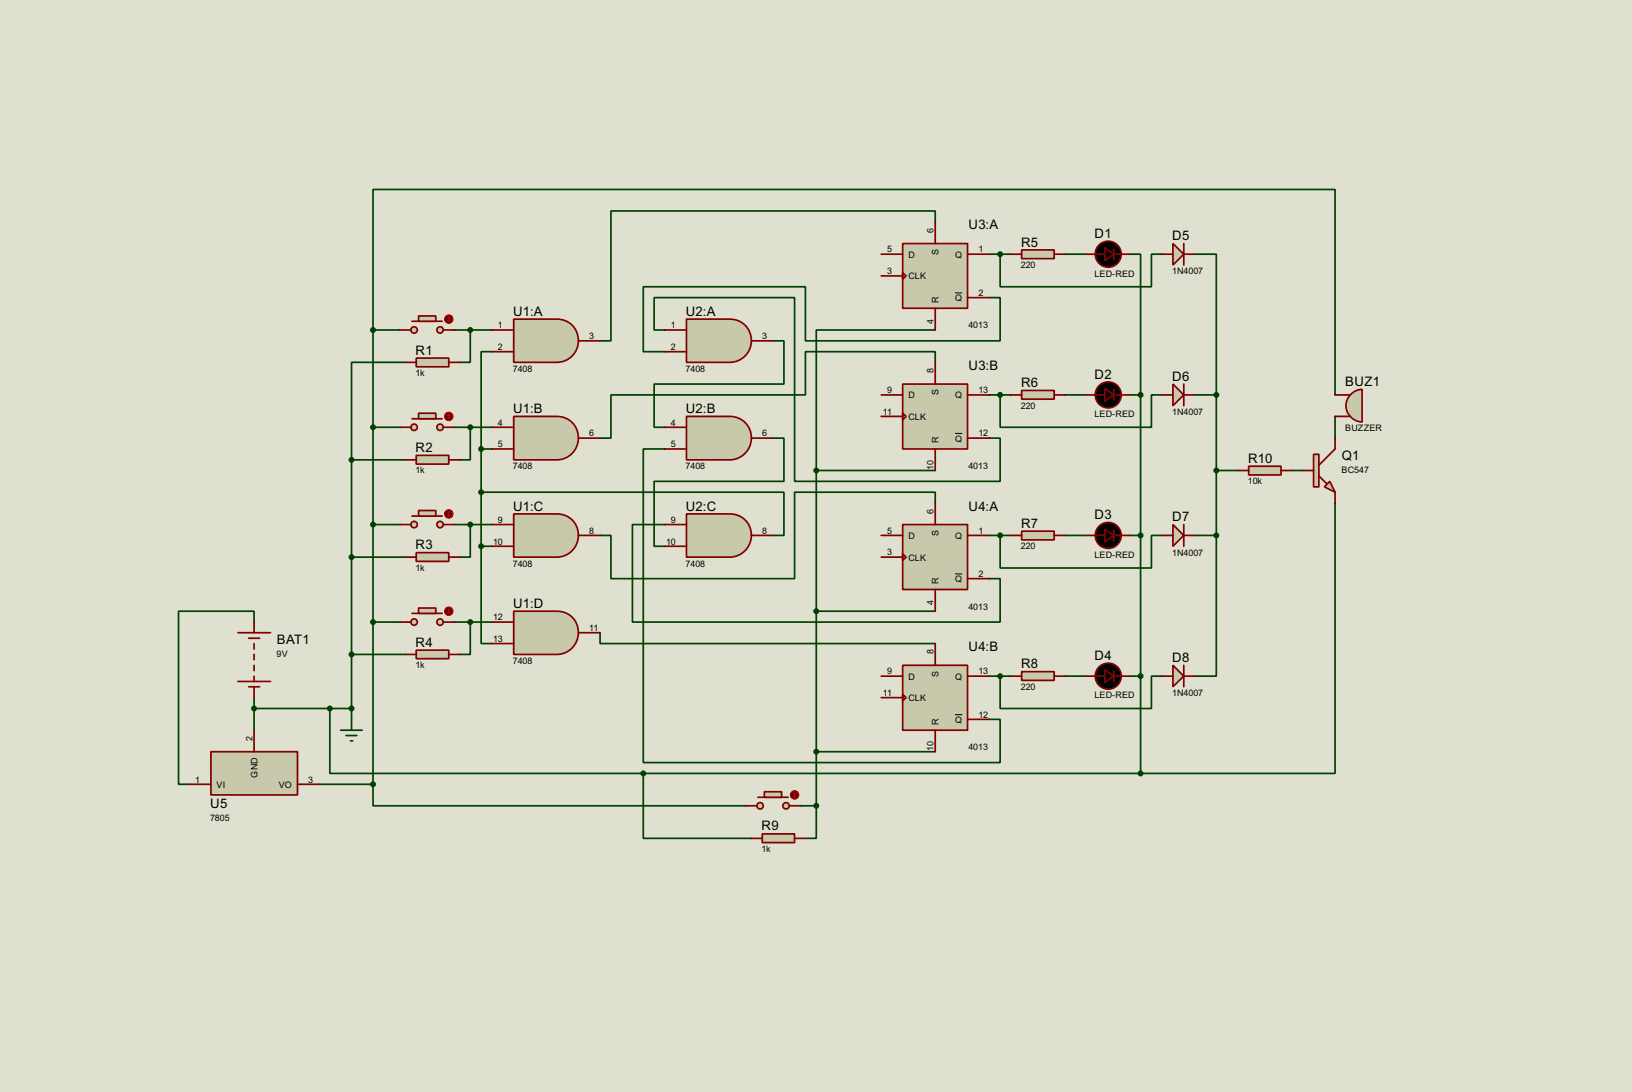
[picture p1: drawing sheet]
<svg xmlns="http://www.w3.org/2000/svg" width="383mm" height="256mm" viewBox="0 0 383 256" stroke-linecap="round" stroke-linejoin="round" font-family="sans-serif">
<path d="M0 0h383.5v256.5h-383.5z" fill="#e0e0d0"/>
<g fill="none" stroke="#004000" stroke-width=".4">
<path d="M219.8 52.1v-2.5h-76.2v30.5h-2.6M232.5 59.7h5M235 59.7v7.7h35.6v-7.7h2.5M250.2 59.7h5.1M265.5 59.7h2.5v33.1M280.7 59.7h5.1v33.1M87.7 77.5v-33h226v48.3M87.7 77.5h6.3M87.7 77.5v106.7M106.7 77.5h8.9M110.5 77.5v7.6h-2.5M156.3 77.5h-2.6v-7.6h33v43.2h48.3v-10.2h-2.5"/>
<path d="M219.8 77.5h-28v33M232.5 69.9h2.5v10.2h-45.7v-12.7h-38.1v15.2h5.1M95.3 85.1h-12.7v22.9M115.6 82.6h-2.5v22.9M181.7 80.1h2.5v10.1h-30.5v10.2h2.6M219.8 85.1v-2.5h-30.5v10.2h-45.7v10.1h-2.6M232.5 92.8h5M235 92.8v7.6h35.6v-7.6h2.5M250.2 92.8h5.1M265.5 92.8h2.5M268 92.8v88.9M280.7 92.8h5.1"/>
<path d="M285.8 92.8v33M313.7 97.8v5.1M82.6 108v61M82.6 108h12.7M87.7 100.4h6.3M106.7 100.4h8.9M110.5 100.4v7.6h-2.5M113.1 115.6h71.1v10.2h-2.5M113.1 105.5h2.5M113.1 105.5v22.8M156.3 105.5h-5.1v73.6h83.8v-10.1h-2.5M181.7 102.9h2.5v10.2h-30.5v15.2h2.6"/>
<path d="M191.8 110.5h28M191.8 110.5v78.8M219.8 118.2v-2.6h-33.1v20.3h-43.1v-10.1h-2.6M285.8 110.5h5.1M303.6 110.5h2.5M313.7 118.2v63.5h-45.7M82.6 130.9h12.7M87.7 123.2h6.3M106.7 123.2h8.9M110.5 123.2v7.7h-2.5M113.1 128.3v22.9h2.5M113.1 128.3h2.5"/>
<path d="M156.3 123.2h-7.7v22.9h86.4v-10.2h-2.5M232.5 125.8h5M235 125.8v7.6h35.6v-7.6h2.5M250.2 125.8h5.1M265.5 125.8h2.5M280.7 125.8h5.1M285.8 125.8v33h-5.1M59.7 146.1v-2.5h-17.7v40.6h2.5M82.6 153.7h12.7M87.7 146.1h6.3M106.7 146.1h8.9M110.5 146.1v7.6h-2.5"/>
<path d="M141 148.6v2.6h78.8M191.8 143.6h28M232.5 158.8h5M235 158.8v7.6h35.6v-7.6h2.5M250.2 158.8h5.1M265.5 158.8h2.5M59.7 163.9v7.6M59.7 166.4h22.9M77.5 166.4v15.3h73.7M191.8 176.6h28M75 184.2h12.7M87.7 184.2v5.1h87.6"/>
<path d="M151.2 181.7v15.2h25.4M151.2 181.7h116.8M188 189.3h3.8M191.8 189.3v7.6h-2.5"/>
</g>
<path d="M49.6 176.6h20.3v10.1h-20.3z" fill="#c8c8aa" stroke="#800000" stroke-width=".4"/>
<g fill="none" stroke="#800000" stroke-width=".4">
<path d="M55.9 148.6h7.7M58.5 149.9h2.5M59.7 146.1v2.5M59.7 151.2v1.3M59.7 153.7v1.3M59.7 156.3v1.2M59.7 158.8v1.3M55.9 160.1h7.7M58.5 161.3h2.5M59.7 161.3v2.6M59.7 171.5v5.1M44.5 184.2h5.1"/>
<path d="M69.9 184.2h5.1"/>
</g>
<circle cx="59.7" cy="166.4" r=".5" fill="#004000" stroke="#004000" stroke-width=".4"/>
<path d="M80.1 171.5h5M81.3 172.8h2.6M82.4 174h.5M82.6 169v2.5" fill="none" stroke="#004000" stroke-width=".4"/>
<g fill="#c8c8aa" stroke="#800000" stroke-width=".4">
<circle cx="103.4" cy="77.5" r=".75"/>
<circle cx="97.3" cy="77.5" r=".75"/>
</g>
<path d="M96.8 75.5h7.1" fill="none" stroke="#800000" stroke-width=".4"/>
<path d="M98.4 74.2h4v1.3h-4z" fill="#c8c8aa" stroke="#800000" stroke-width=".4"/>
<path d="M94 77.5h2.6M104.2 77.5h2.5" fill="none" stroke="#800000" stroke-width=".4"/>
<circle cx="105.4" cy="75" r="1" fill="#400000" stroke="#f00" stroke-width=".23"/>
<path d="M105.2 75.2l.3 .3M105.5 74.5v1M105.5 74.5l-.3 .2M105.5 74.5l.2 .2M105.7 75.2l-.2 .3" fill="none" stroke="#f00" stroke-width=".23"/>
<path d="M120.7 75h10.2a5.1 5.1 0 0 1 5 5 5.1 5.1 0 0 1-5 5.1h-10.2z" fill-rule="evenodd" fill="#c8c8aa" stroke="#800000" stroke-width=".4"/>
<path d="M115.6 77.5h5.1M115.6 82.6h5.1M135.9 80.1h5.1" fill="none" stroke="#800000" stroke-width=".4"/>
<path d="M97.8 84.1h7.7v2.1h-7.7z" fill="#c8c8aa" stroke="#800000" stroke-width=".4"/>
<path d="M95.3 85.1h2.5M105.5 85.1h2.5" fill="none" stroke="#800000" stroke-width=".4"/>
<g fill="#004000" stroke="#004000" stroke-width=".4">
<circle cx="82.6" cy="166.4" r=".5"/>
<circle cx="110.5" cy="77.5" r=".5"/>
</g>
<g fill="#c8c8aa" stroke="#800000" stroke-width=".4">
<circle cx="103.4" cy="100.4" r=".75"/>
<circle cx="97.3" cy="100.4" r=".75"/>
</g>
<path d="M96.8 98.4h7.1" fill="none" stroke="#800000" stroke-width=".4"/>
<path d="M98.4 97.1h4v1.3h-4z" fill="#c8c8aa" stroke="#800000" stroke-width=".4"/>
<path d="M94 100.4h2.6M104.2 100.4h2.5" fill="none" stroke="#800000" stroke-width=".4"/>
<circle cx="105.4" cy="97.8" r="1" fill="#400000" stroke="#f00" stroke-width=".23"/>
<path d="M105.2 98.1l.3 .3M105.5 97.3v1.1M105.5 97.3l-.3 .3M105.5 97.3l.2 .3M105.7 98.1l-.2 .3" fill="none" stroke="#f00" stroke-width=".23"/>
<path d="M120.7 97.8h10.2a5.1 5.1 0 0 1 5 5.1 5.1 5.1 0 0 1-5 5.1h-10.2z" fill-rule="evenodd" fill="#c8c8aa" stroke="#800000" stroke-width=".4"/>
<path d="M115.6 100.4h5.1M115.6 105.5h5.1M135.9 102.9h5.1" fill="none" stroke="#800000" stroke-width=".4"/>
<path d="M97.8 107h7.7v2h-7.7z" fill="#c8c8aa" stroke="#800000" stroke-width=".4"/>
<path d="M95.3 108h2.5M105.5 108h2.5" fill="none" stroke="#800000" stroke-width=".4"/>
<circle cx="110.5" cy="100.4" r=".5" fill="#004000" stroke="#004000" stroke-width=".4"/>
<g fill="#c8c8aa" stroke="#800000" stroke-width=".4">
<circle cx="103.4" cy="123.2" r=".75"/>
<circle cx="97.3" cy="123.2" r=".75"/>
</g>
<path d="M96.8 121.2h7.1" fill="none" stroke="#800000" stroke-width=".4"/>
<path d="M98.4 119.9h4v1.3h-4z" fill="#c8c8aa" stroke="#800000" stroke-width=".4"/>
<path d="M94 123.2h2.6M104.2 123.2h2.5" fill="none" stroke="#800000" stroke-width=".4"/>
<circle cx="105.4" cy="120.7" r="1" fill="#400000" stroke="#f00" stroke-width=".23"/>
<path d="M105.2 121l.3 .2M105.5 120.2v1M105.5 120.2l-.3 .3M105.5 120.2l.2 .3M105.7 121l-.2 .2" fill="none" stroke="#f00" stroke-width=".23"/>
<path d="M120.7 120.7h10.2a5.1 5.1 0 0 1 5 5.1 5.1 5.1 0 0 1-5 5.1h-10.2z" fill-rule="evenodd" fill="#c8c8aa" stroke="#800000" stroke-width=".4"/>
<path d="M115.6 123.2h5.1M115.6 128.3h5.1M135.9 125.8h5.1" fill="none" stroke="#800000" stroke-width=".4"/>
<path d="M97.8 129.8h7.7v2.1h-7.7z" fill="#c8c8aa" stroke="#800000" stroke-width=".4"/>
<path d="M95.3 130.9h2.5M105.5 130.9h2.5" fill="none" stroke="#800000" stroke-width=".4"/>
<circle cx="110.5" cy="123.2" r=".5" fill="#004000" stroke="#004000" stroke-width=".4"/>
<g fill="#c8c8aa" stroke="#800000" stroke-width=".4">
<circle cx="103.4" cy="146.1" r=".75"/>
<circle cx="97.3" cy="146.1" r=".75"/>
</g>
<path d="M96.8 144.1h7.1" fill="none" stroke="#800000" stroke-width=".4"/>
<path d="M98.4 142.8h4v1.3h-4z" fill="#c8c8aa" stroke="#800000" stroke-width=".4"/>
<path d="M94 146.1h2.6M104.2 146.1h2.5" fill="none" stroke="#800000" stroke-width=".4"/>
<circle cx="105.4" cy="143.6" r="1" fill="#400000" stroke="#f00" stroke-width=".23"/>
<path d="M105.2 143.8l.3 .3M105.5 143.1v1M105.5 143.1l-.3 .2M105.5 143.1l.2 .2M105.7 143.8l-.2 .3" fill="none" stroke="#f00" stroke-width=".23"/>
<path d="M120.7 143.6h10.2a5.1 5.1 0 0 1 5 5 5.1 5.1 0 0 1-5 5.1h-10.2z" fill-rule="evenodd" fill="#c8c8aa" stroke="#800000" stroke-width=".4"/>
<path d="M115.6 146.1h5.1M115.6 151.2h5.1M135.9 148.6h5.1" fill="none" stroke="#800000" stroke-width=".4"/>
<path d="M97.8 152.7h7.7v2h-7.7z" fill="#c8c8aa" stroke="#800000" stroke-width=".4"/>
<path d="M95.3 153.7h2.5M105.5 153.7h2.5" fill="none" stroke="#800000" stroke-width=".4"/>
<g fill="#004000" stroke="#004000" stroke-width=".4">
<circle cx="110.5" cy="146.1" r=".5"/>
<circle cx="87.6" cy="100.4" r=".5"/>
<circle cx="82.6" cy="108" r=".5"/>
<circle cx="82.6" cy="130.9" r=".5"/>
<circle cx="87.6" cy="123.2" r=".5"/>
<circle cx="87.6" cy="146.1" r=".5"/>
<circle cx="82.6" cy="153.7" r=".5"/>
<circle cx="113" cy="105.5" r=".5"/>
<circle cx="113" cy="128.3" r=".5"/>
</g>
<path d="M161.3 75h10.2a5.1 5.1 0 0 1 5.1 5 5.1 5.1 0 0 1-5.1 5.1h-10.2z" fill-rule="evenodd" fill="#c8c8aa" stroke="#800000" stroke-width=".4"/>
<path d="M156.3 77.5h5M156.3 82.6h5M176.6 80.1h5.1" fill="none" stroke="#800000" stroke-width=".4"/>
<path d="M161.3 97.8h10.2a5.1 5.1 0 0 1 5.1 5.1 5.1 5.1 0 0 1-5.1 5.1h-10.2z" fill-rule="evenodd" fill="#c8c8aa" stroke="#800000" stroke-width=".4"/>
<path d="M156.3 100.4h5M156.3 105.5h5M176.6 102.9h5.1" fill="none" stroke="#800000" stroke-width=".4"/>
<path d="M161.3 120.7h10.2a5.1 5.1 0 0 1 5.1 5.1 5.1 5.1 0 0 1-5.1 5.1h-10.2z" fill-rule="evenodd" fill="#c8c8aa" stroke="#800000" stroke-width=".4"/>
<path d="M156.3 123.2h5M156.3 128.3h5M176.6 125.8h5.1" fill="none" stroke="#800000" stroke-width=".4"/>
<circle cx="113" cy="115.6" r=".5" fill="#004000" stroke="#004000" stroke-width=".4"/>
<path d="M212.1 57.2h15.3v15.2h-15.3z" fill="#c8c8aa" stroke="#800000" stroke-width=".4"/>
<path d="M207.1 59.7h5M219.8 52.1v5.1M227.4 59.7h5.1M207.1 64.8h5M212.1 64.1l.8 .7-.8 .8zM219.8 72.4v5.1M227.4 69.9h5.1" fill="none" stroke="#800000" stroke-width=".4"/>
<path d="M224.4 68.8h1.7" fill="none" stroke="#000" stroke-width=".23"/>
<path d="M212.1 90.2h15.3v15.3h-15.3z" fill="#c8c8aa" stroke="#800000" stroke-width=".4"/>
<path d="M207.1 92.8h5M207.1 97.8h5M212.1 97.1l.8 .7-.8 .8zM219.8 85.1v5.1M227.4 92.8h5.1M219.8 105.5v5M227.4 102.9h5.1" fill="none" stroke="#800000" stroke-width=".4"/>
<path d="M224.4 101.8h1.7" fill="none" stroke="#000" stroke-width=".23"/>
<path d="M212.1 123.2h15.3v15.3h-15.3z" fill="#c8c8aa" stroke="#800000" stroke-width=".4"/>
<path d="M219.8 118.2v5M207.1 125.8h5M207.1 130.9h5M212.1 130.1l.8 .8-.8 .7zM219.8 138.5v5.1M227.4 125.8h5.1M227.4 135.9h5.1" fill="none" stroke="#800000" stroke-width=".4"/>
<path d="M224.4 134.8h1.7" fill="none" stroke="#000" stroke-width=".23"/>
<path d="M212.1 156.3h15.3v15.2h-15.3z" fill="#c8c8aa" stroke="#800000" stroke-width=".4"/>
<path d="M255.3 59.7h4.3M261.7 58.5v2.5M261.7 59.7h3.8M207.1 158.8h5M219.8 151.2v5.1M227.4 158.8h5.1M207.1 163.9h5M212.1 163.1l.8 .8-.8 .7zM219.8 171.5v5.1M227.4 169h5.1" fill="none" stroke="#800000" stroke-width=".4"/>
<path d="M224.4 167.9h1.7" fill="none" stroke="#000" stroke-width=".23"/>
<g fill="#000" stroke="#800000" stroke-width=".4">
<path d="M259.6 58.2l2.1 1.5-2.1 1.6z"/>
<circle cx="260.4" cy="59.7" r="3.1"/>
</g>
<path d="M240.1 58.7h7.6v2.1h-7.6z" fill="#c8c8aa" stroke="#800000" stroke-width=".4"/>
<path d="M237.5 59.7h2.6M247.7 59.7h2.5M255.3 92.8h4.3M261.7 91.5v2.5M261.7 92.8h3.8" fill="none" stroke="#800000" stroke-width=".4"/>
<circle cx="77.5" cy="166.4" r=".5" fill="#004000" stroke="#004000" stroke-width=".4"/>
<g fill="#000" stroke="#800000" stroke-width=".4">
<path d="M259.6 91.2l2.1 1.6-2.1 1.5z"/>
<circle cx="260.4" cy="92.8" r="3.1"/>
</g>
<path d="M240.1 91.7h7.6v2.1h-7.6z" fill="#c8c8aa" stroke="#800000" stroke-width=".4"/>
<path d="M237.5 92.8h2.6M247.7 92.8h2.5M255.3 125.8h4.3M261.7 124.5v2.6M261.7 125.8h3.8" fill="none" stroke="#800000" stroke-width=".4"/>
<g fill="#000" stroke="#800000" stroke-width=".4">
<path d="M259.6 124.3l2.1 1.5-2.1 1.5z"/>
<circle cx="260.4" cy="125.8" r="3.1"/>
</g>
<path d="M240.1 124.8h7.6v2h-7.6z" fill="#c8c8aa" stroke="#800000" stroke-width=".4"/>
<path d="M237.5 125.8h2.6M247.7 125.8h2.5M255.3 158.8h4.3M261.7 157.5v2.6M261.7 158.8h3.8" fill="none" stroke="#800000" stroke-width=".4"/>
<g fill="#000" stroke="#800000" stroke-width=".4">
<path d="M259.6 157.3l2.1 1.5-2.1 1.5z"/>
<circle cx="260.4" cy="158.8" r="3.1"/>
</g>
<path d="M240.1 157.8h7.6v2h-7.6z" fill="#c8c8aa" stroke="#800000" stroke-width=".4"/>
<path d="M237.5 158.8h2.6M247.7 158.8h2.5" fill="none" stroke="#800000" stroke-width=".4"/>
<g fill="#004000" stroke="#004000" stroke-width=".4">
<circle cx="268" cy="92.8" r=".5"/>
<circle cx="268" cy="125.8" r=".5"/>
<circle cx="268" cy="158.8" r=".5"/>
<circle cx="191.8" cy="110.5" r=".5"/>
<circle cx="191.8" cy="143.6" r=".5"/>
</g>
<g fill="#c8c8aa" stroke="#800000" stroke-width=".4">
<circle cx="184.7" cy="189.3" r=".75"/>
<circle cx="178.6" cy="189.3" r=".75"/>
</g>
<path d="M178.1 187.3h7.1" fill="none" stroke="#800000" stroke-width=".4"/>
<path d="M179.6 186h4.1v1.3h-4.1z" fill="#c8c8aa" stroke="#800000" stroke-width=".4"/>
<path d="M175.3 189.3h2.6M185.5 189.3h2.5" fill="none" stroke="#800000" stroke-width=".4"/>
<circle cx="186.7" cy="186.7" r="1" fill="#400000" stroke="#f00" stroke-width=".23"/>
<path d="M186.5 187l.2 .3M186.7 186.2v1.1M186.7 186.2l-.2 .3M186.7 186.2l.3 .3M187 187l-.3 .3" fill="none" stroke="#f00" stroke-width=".23"/>
<g fill="#004000" stroke="#004000" stroke-width=".4">
<circle cx="191.8" cy="176.6" r=".5"/>
<circle cx="87.6" cy="184.2" r=".5"/>
</g>
<path d="M179.1 195.9h7.6v2h-7.6z" fill="#c8c8aa" stroke="#800000" stroke-width=".4"/>
<path d="M176.6 196.9h2.5M186.7 196.9h2.6" fill="none" stroke="#800000" stroke-width=".4"/>
<g fill="#004000" stroke="#004000" stroke-width=".4">
<circle cx="191.8" cy="189.3" r=".5"/>
<circle cx="151.1" cy="181.7" r=".5"/>
</g>
<path d="M312.5 113.1l1.2 2.5-2.5-1.2z" fill="#c8c8aa" stroke="#800000" stroke-width=".4"/>
<path d="M308.7 106.7h1.2v7.7h-1.2z" fill="#c8c8aa" stroke="#800000" stroke-width=".4"/>
<path d="M306.1 110.5h2.6M309.9 111.8l1.8 1.8M313.7 102.9v2.6l-3.8 3.8M313.7 115.6v2.6" fill="none" stroke="#800000" stroke-width=".4"/>
<path d="M275.6 57.2l2.6 2.5-2.6 2.6z" fill="#c8c8aa" stroke="#800000" stroke-width=".4"/>
<path d="M273.1 59.7h2.5M278.2 57.2v5.1M278.2 59.7h2.5" fill="none" stroke="#800000" stroke-width=".4"/>
<path d="M275.6 90.2l2.6 2.6-2.6 2.5z" fill="#c8c8aa" stroke="#800000" stroke-width=".4"/>
<path d="M273.1 92.8h2.5M278.2 90.2v5.1M278.2 92.8h2.5" fill="none" stroke="#800000" stroke-width=".4"/>
<path d="M275.6 123.2l2.6 2.6-2.6 2.5z" fill="#c8c8aa" stroke="#800000" stroke-width=".4"/>
<path d="M273.1 125.8h2.5M278.2 123.2v5.1M278.2 125.8h2.5" fill="none" stroke="#800000" stroke-width=".4"/>
<path d="M275.6 156.3l2.6 2.5-2.6 2.5z" fill="#c8c8aa" stroke="#800000" stroke-width=".4"/>
<path d="M273.1 158.8h2.5M278.2 156.3v5M278.2 158.8h2.5" fill="none" stroke="#800000" stroke-width=".4"/>
<g fill="#004000" stroke="#004000" stroke-width=".4">
<circle cx="235" cy="59.7" r=".5"/>
<circle cx="235" cy="92.8" r=".5"/>
<circle cx="235" cy="125.8" r=".5"/>
<circle cx="235" cy="158.8" r=".5"/>
</g>
<path d="M293.4 109.5h7.6v2.1h-7.6z" fill="#c8c8aa" stroke="#800000" stroke-width=".4"/>
<path d="M290.9 110.5h2.5M301 110.5h2.6" fill="none" stroke="#800000" stroke-width=".4"/>
<g fill="#004000" stroke="#004000" stroke-width=".4">
<circle cx="285.8" cy="92.8" r=".5"/>
<circle cx="285.8" cy="125.8" r=".5"/>
<circle cx="285.8" cy="110.5" r=".5"/>
<circle cx="268" cy="181.7" r=".5"/>
<circle cx="87.6" cy="77.5" r=".5"/>
</g>
<path d="M317.4 92.6a3.8 3.8 0 0 1 2.7-1.1v7.6a3.8 3.8 0 0 1-3.5-2.4 3.8 3.8 0 0 1 .8-4.1z" fill-rule="evenodd" fill="#c8c8aa" stroke="#800000" stroke-width=".4"/>
<path d="M313.7 97.8h3.6M313.7 92.8h3.6" fill="none" stroke="#800000" stroke-width=".4"/>
<g font-size="3.5">
<text x="227.6" y="53.9">U3:A</text>
<text x="239.9" y="57.9">R5</text>
<text x="257.2" y="55.8">D1</text>
<text x="275.5" y="56.4">D5</text>
<text x="120.6" y="74.1">U1:A</text>
<text x="161.2" y="74.1">U2:A</text>
<text x="97.7" y="83.3">R1</text>
<text x="227.6" y="86.9">U3:B</text>
<text x="257.2" y="88.9">D2</text>
<text x="275.5" y="89.4">D6</text>
<text x="239.9" y="90.9">R6</text>
<text x="316.1" y="90.7">BUZ1</text>
<text x="120.6" y="97">U1:B</text>
<text x="161.2" y="97">U2:B</text>
<text x="97.7" y="106.2">R2</text>
<text x="293.3" y="108.7">R10</text>
<text x="315.3" y="108.2">Q1</text>
<text x="120.6" y="119.9">U1:C</text>
<text x="161.2" y="119.9">U2:C</text>
<text x="227.6" y="119.9">U4:A</text>
<text x="239.9" y="124">R7</text>
<text x="257.2" y="121.9">D3</text>
<text x="275.5" y="122.4">D7</text>
<text x="97.7" y="129">R3</text>
<text x="120.6" y="142.8">U1:D</text>
<text x="65.1" y="151.3">BAT1</text>
<text x="97.7" y="151.9">R4</text>
<text x="227.6" y="152.9">U4:B</text>
<text x="257.2" y="155">D4</text>
<text x="275.5" y="155.5">D8</text>
<text x="239.9" y="157">R8</text>
<text x="49.4" y="189.8">U5</text>
<text x="179" y="195.1">R9</text>
</g>
<g font-size="2.4">
<text x="208.5" y="59.3">5</text>
<text x="219.4" y="54.7" transform="rotate(-90 219.4 54.7)">6</text>
<text x="220.6" y="59.9" transform="rotate(-90 220.6 59.9)">S</text>
<text x="229.9" y="59.3">1</text>
<text x="208.5" y="64.4">3</text>
<text x="213.4" y="60.5">D</text>
<text x="213.4" y="65.6">CLK</text>
<text x="224.4" y="60.5">Q</text>
<text x="239.9" y="62.9">220</text>
<text x="257.2" y="64.9">LED-RED</text>
<text x="275.4" y="64.5">1N4007</text>
<text x="220.6" y="71.1" transform="rotate(-90 220.6 71.1)">R</text>
<text x="224.4" y="70.7">Q</text>
<text x="229.9" y="69.5">2</text>
<text x="117" y="77.1">1</text>
<text x="157.7" y="77.1">1</text>
<text x="219.4" y="76.1" transform="rotate(-90 219.4 76.1)">4</text>
<text x="227.6" y="77.2">4013</text>
<text x="117" y="82.2">2</text>
<text x="138.5" y="79.7">3</text>
<text x="157.7" y="82.2">2</text>
<text x="179.1" y="79.7">3</text>
<text x="97.6" y="88.4">1k</text>
<text x="120.5" y="87.3">7408</text>
<text x="161.1" y="87.3">7408</text>
<text x="219.4" y="87.7" transform="rotate(-90 219.4 87.7)">8</text>
<text x="208.5" y="92.4">9</text>
<text x="213.4" y="93.6">D</text>
<text x="220.6" y="92.9" transform="rotate(-90 220.6 92.9)">S</text>
<text x="224.4" y="93.6">Q</text>
<text x="229.9" y="92.4">13</text>
<text x="239.9" y="96">220</text>
<text x="117" y="100">4</text>
<text x="157.7" y="100">4</text>
<text x="207.5" y="97.4">11</text>
<text x="213.4" y="98.6">CLK</text>
<text x="257.2" y="98">LED-RED</text>
<text x="275.4" y="97.5">1N4007</text>
<text x="316.1" y="101.3">BUZZER</text>
<text x="117" y="105.1">5</text>
<text x="138.5" y="102.5">6</text>
<text x="157.7" y="105.1">5</text>
<text x="179.1" y="102.5">6</text>
<text x="220.6" y="104.1" transform="rotate(-90 220.6 104.1)">R</text>
<text x="224.4" y="103.7">Q</text>
<text x="229.9" y="102.5">12</text>
<text x="97.6" y="111.2">1k</text>
<text x="120.5" y="110.2">7408</text>
<text x="161.1" y="110.2">7408</text>
<text x="219.4" y="110.3" transform="rotate(-90 219.4 110.3)">10</text>
<text x="227.6" y="110.2">4013</text>
<text x="293.2" y="113.8">10k</text>
<text x="315.2" y="111.1">BC547</text>
<text x="117" y="122.8">9</text>
<text x="138.5" y="125.4">8</text>
<text x="157.7" y="122.8">9</text>
<text x="179.1" y="125.4">8</text>
<text x="208.5" y="125.4">5</text>
<text x="219.4" y="120.7" transform="rotate(-90 219.4 120.7)">6</text>
<text x="220.6" y="125.9" transform="rotate(-90 220.6 125.9)">S</text>
<text x="229.9" y="125.4">1</text>
<text x="115.9" y="127.9">10</text>
<text x="156.5" y="127.9">10</text>
<text x="208.5" y="130.5">3</text>
<text x="213.4" y="126.6">D</text>
<text x="213.4" y="131.7">CLK</text>
<text x="224.4" y="126.6">Q</text>
<text x="239.9" y="129">220</text>
<text x="257.2" y="131">LED-RED</text>
<text x="275.4" y="130.5">1N4007</text>
<text x="97.6" y="134.1">1k</text>
<text x="120.5" y="133.1">7408</text>
<text x="161.1" y="133.1">7408</text>
<text x="220.6" y="137.2" transform="rotate(-90 220.6 137.2)">R</text>
<text x="224.4" y="136.7">Q</text>
<text x="229.9" y="135.5">2</text>
<text x="219.4" y="142.2" transform="rotate(-90 219.4 142.2)">4</text>
<text x="227.6" y="143.2">4013</text>
<text x="115.9" y="145.7">12</text>
<text x="138.5" y="148.2">11</text>
<text x="65" y="154.3">9V</text>
<text x="115.9" y="150.8">13</text>
<text x="120.5" y="155.9">7408</text>
<text x="219.4" y="153.7" transform="rotate(-90 219.4 153.7)">8</text>
<text x="97.6" y="156.9">1k</text>
<text x="208.5" y="158.4">9</text>
<text x="213.4" y="159.6">D</text>
<text x="220.6" y="158.9" transform="rotate(-90 220.6 158.9)">S</text>
<text x="224.4" y="159.6">Q</text>
<text x="229.9" y="158.4">13</text>
<text x="207.5" y="163.5">11</text>
<text x="213.4" y="164.7">CLK</text>
<text x="239.9" y="162">220</text>
<text x="257.2" y="164.1">LED-RED</text>
<text x="275.4" y="163.5">1N4007</text>
<text x="220.6" y="170.2" transform="rotate(-90 220.6 170.2)">R</text>
<text x="224.4" y="169.8">Q</text>
<text x="229.9" y="168.6">12</text>
<text x="59.3" y="174" transform="rotate(-90 59.3 174)">2</text>
<text x="219.4" y="176.3" transform="rotate(-90 219.4 176.3)">10</text>
<text x="227.6" y="176.2">4013</text>
<text x="45.9" y="183.8">1</text>
<text x="50.9" y="185">VI</text>
<text x="60.5" y="182.6" transform="rotate(-90 60.5 182.6)">GND</text>
<text x="65.5" y="185">VO</text>
<text x="72.4" y="183.8">3</text>
<text x="49.4" y="192.8">7805</text>
<text x="178.9" y="200.1">1k</text>
</g>
</svg>
